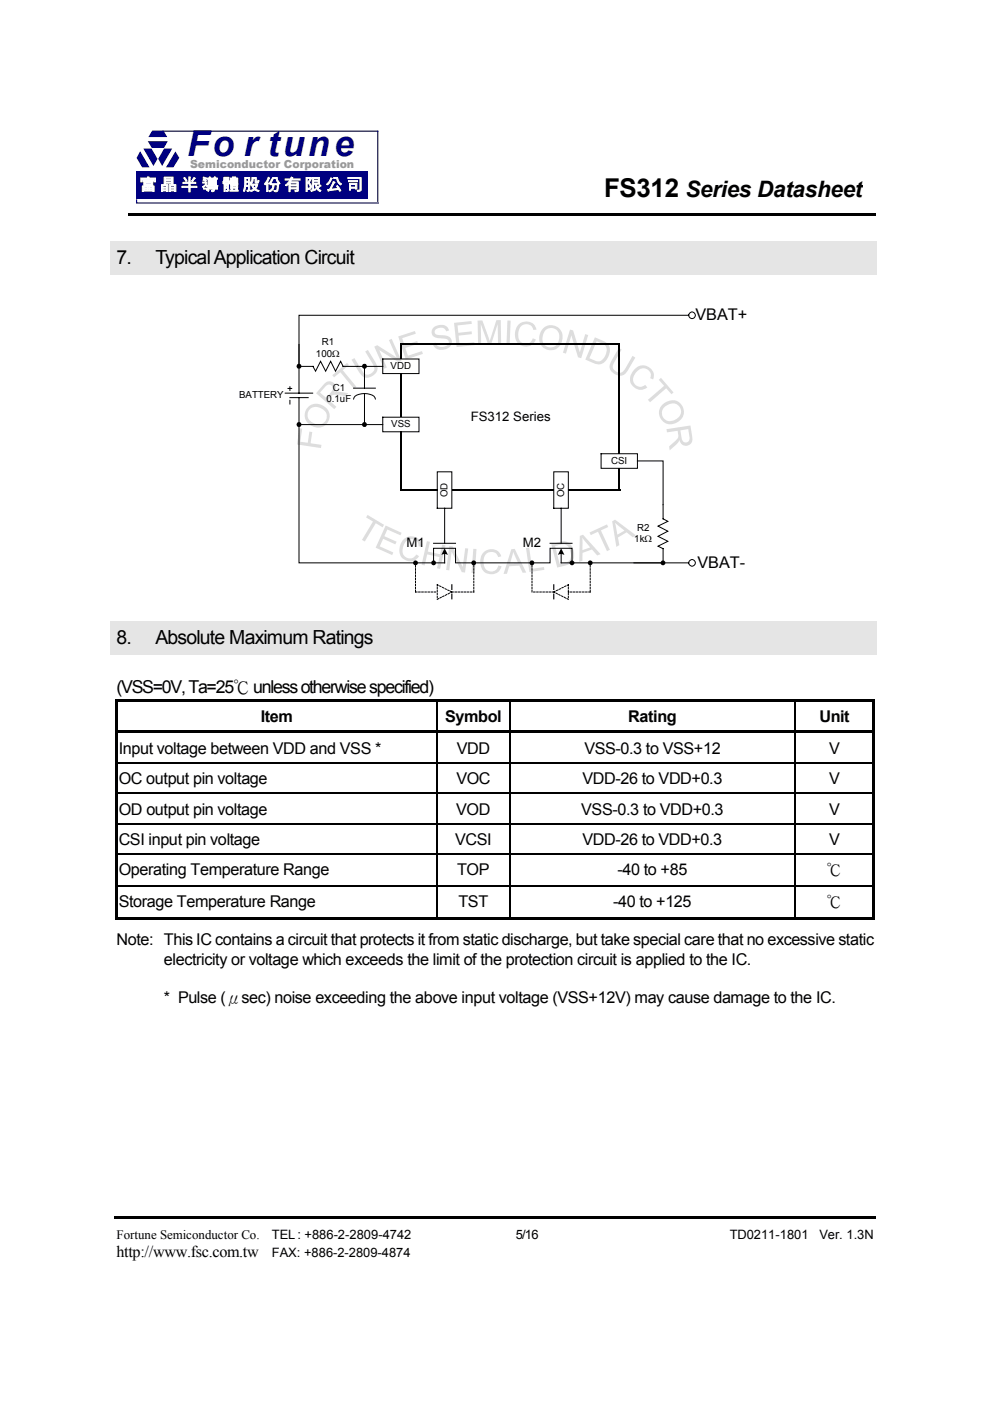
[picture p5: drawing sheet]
<svg xmlns="http://www.w3.org/2000/svg" width="210mm" height="297mm" viewBox="0 0 210 297" stroke-linecap="round" stroke-linejoin="round" font-family="sans-serif">
<g fill="#000080">
<path d="M29.7 32.1l2 3.4h-1.6l-1.1-2z" fill-rule="evenodd"/>
<path d="M30.4 31.5h1.7l1.3 2.2-.9 1.5z" fill-rule="evenodd"/>
<path d="M31.3 29.9h4.3l-.8 1.5h-2.6z" fill-rule="evenodd"/>
<path d="M32.3 27.7h2.4l.8 1.4h-4z" fill-rule="evenodd"/>
<path d="M34.8 31.5h1.7l-2.1 3.7-.9-1.5z" fill-rule="evenodd"/>
<path d="M37.2 32.1l.8 1.4-1.2 2h-1.6z" fill-rule="evenodd"/>
</g>
<path d="M28.8 36.3h49.1v5.8h-49.1z" fill="#000080"/>
<path d="M34.5 27.8h45.6M80.1 27.9v14.8M29 42.4v.6h51.2" fill="none" stroke="#000080" stroke-width=".25"/>
<path d="M27.3 45.2h158.5v.6h-158.5zM24.2 257.9h161.5v.5h-161.5z" fill="#000"/>
<path d="M95.7 35.5h89.6v9.2h-89.6z" fill="#fff"/>
<g fill="#ddd">
<path d="M107.6 67.9l.7 .1-.2 5.1h-.7z"/>
<path d="M100.4 116.4h.6l-.3 5.1h-.7z"/>
<path d="M63.5 90.8l.6 .1-.4 2.8 1.6 .2 .3-2.4 .6 .1-.4 2.4 2.4 .3-.1 .7-5.1-.8z" fill-rule="evenodd"/>
<path d="M65.4 86.2a2.65 2.65 0 0 1 3.8 .3 2.65 2.65 0 0 1-.4 3.8 2.79 2.79 0 0 1-3-.2 2.79 2.79 0 0 1-1.1-2.7zM65.7 86.7a1.81 1.81 0 0 0 .9 3 1.8 1.8 0 0 0 2.6-.9 1.8 1.8 0 0 0-1.5-2.4l-1.1-.1z" fill-rule="evenodd"/>
<path d="M68.7 81.4a1.39 1.39 0 0 1 2-.2 1.39 1.39 0 0 1 .1 2l1.1-.1 1.9 .3-.5 .6-1.3-.2a1.68 1.68 0 0 0-1.9 .3l-.5 .7 1.7 1.5-.4 .4-3.9-3.3zM68.9 82l-1 1.2 1.3 1.1 .9-1.1a.9 .9 0 0 0 .3-1.4 .9 .9 0 0 0-1.5 .2z" fill-rule="evenodd"/>
<path d="M70.5 79.5l3.1-2.6 .4 .5-1.3 1.1 2.8 3.5-.5 .4-2.8-3.5-1.4 1.1z" fill-rule="evenodd"/>
<path d="M74.5 76.3l.6-.4 1.6 2.6a1.37 1.37 0 0 0 2 .7 1.37 1.37 0 0 0 .3-2.1l-1.6-2.6 .6-.3 1.5 2.5a2.06 2.06 0 0 1-.1 2.7 2.06 2.06 0 0 1-2.7 .2z" fill-rule="evenodd"/>
<path d="M79.4 73.5l.6-.3 4.1 2.6-1.6-3.7 .5-.3 2.1 4.7-.6 .3-4.1-2.6 1.6 3.7-.6 .3z" fill-rule="evenodd"/>
<path d="M84.4 71.3l3.6-1.1 .2 .6-2.9 .9 .4 1.5 2.8-.9 .1 .6-2.7 .9 .6 1.6 3-1 .2 .6-3.7 1.2z" fill-rule="evenodd"/>
<path d="M91.9 69.5a2.01 2.01 0 0 1 3.3 .6l-.6 .2a1.33 1.33 0 0 0-1.2-.8 1.33 1.33 0 0 0-1.2 .8l.2 .6 .7 .1a2.48 2.48 0 0 1 2.6 1 1.73 1.73 0 0 1-1.8 2.2 1.83 1.83 0 0 1-2.2-1.4l.7-.2a1.52 1.52 0 0 0 1.4 1 1.52 1.52 0 0 0 1.4-1 .94 .94 0 0 0-1.3-.8 2.24 2.24 0 0 1-2.3-.9l-.1-.8z" fill-rule="evenodd"/>
<path d="M96.3 68.5l3.6-.4 .1 .6-3 .3 .2 1.6 2.8-.3 .1 .5-2.9 .4 .2 1.7 3.2-.3v.6l-3.8 .4z" fill-rule="evenodd"/>
<path d="M101.3 68l1-.1 1.5 4.4 1.4-4.4h1l.1 5.1h-.7l-.1-4.3-1.4 4.3h-.6l-1.6-4.3 .1 4.4h-.6z" fill-rule="evenodd"/>
<path d="M109.9 68.9a2.27 2.27 0 0 1 3.8 1l-.6 .1a1.62 1.62 0 0 0-1.9-1.2 1.62 1.62 0 0 0-1.3 1.8 1.63 1.63 0 0 0 .8 2.1 1.63 1.63 0 0 0 2.1-.7l.1-.3 .7 .3a2.32 2.32 0 0 1-2.9 1.3 2.32 2.32 0 0 1-1.5-2.8l.2-.7z" fill-rule="evenodd"/>
<path d="M115.1 69.6a2.52 2.52 0 0 1 3.4-.1 2.52 2.52 0 0 1 .5 3.3 2.51 2.51 0 0 1-3.5 1.1 2.51 2.51 0 0 1-.8-3.6zM115.7 70a2.29 2.29 0 0 0 .3 3.5 2.01 2.01 0 0 0 2.6-2.4 1.74 1.74 0 0 0-1.1-1.5 1.74 1.74 0 0 0-1.8 .4z" fill-rule="evenodd"/>
<path d="M120.9 69.9l.6 .2 1.4 4.6 1.2-3.9 .6 .2-1.5 4.9-.6-.1-1.5-4.7-1.1 3.9-.6-.2z" fill-rule="evenodd"/>
<path d="M126.1 71.5l1.6 .7a2.36 2.36 0 0 1 1.1 3.8 2.09 2.09 0 0 1-3 1l-1.7-.8zM126.5 72.3l-1.5 3.6 1 .5a1.59 1.59 0 0 0 2.4-1.2 1.59 1.59 0 0 0-.9-2.4z" fill-rule="evenodd"/>
<path d="M131.2 73.8l.6 .3-1.5 2.6a1.37 1.37 0 0 0 .3 2.1 1.37 1.37 0 0 0 2-.8l1.5-2.5 .6 .3-1.5 2.6a2.05 2.05 0 0 1-2.4 1.1 2.05 2.05 0 0 1-1.5-2.2z" fill-rule="evenodd"/>
<path d="M134.6 78.3a2.28 2.28 0 0 1 2.8-.5 2.28 2.28 0 0 1 1.1 2.7l-.6-.3a1.58 1.58 0 0 0-.8-2 1.58 1.58 0 0 0-2 .5 1.82 1.82 0 0 0 .2 3.2l.7 .1 .8-.4 .4 .5a2.32 2.32 0 0 1-3.1-.3 2.32 2.32 0 0 1 .2-3.3z" fill-rule="evenodd"/>
<path d="M139.7 80.5l.4-.4 2.7 3.1-.4 .4-1.2-1.3-3.4 3-.4-.5 3.4-3z" fill-rule="evenodd"/>
<path d="M140.4 85.9a2.58 2.58 0 0 1 2.6-1 2.58 2.58 0 0 1 2 1.9 2.64 2.64 0 0 1-2.4 3.1 2.64 2.64 0 0 1-2.9-2.6l.1-.6zM140.8 86.4a1.79 1.79 0 0 0 .1 2.5 1.79 1.79 0 0 0 2.6-.1 1.77 1.77 0 0 0 .6-2.5 1.77 1.77 0 0 0-2.6-.4z" fill-rule="evenodd"/>
<path d="M141.3 91l5.1-.8 .3 2.3a1.43 1.43 0 0 1-.8 2 1.43 1.43 0 0 1-1.9-1.2l-.5 .9-1.5 1.3-.1-.9 .9-.8a1.63 1.63 0 0 0 1-1.7l-.1-.8-2.3 .4zM144.3 91.2l.2 1.5a.89 .89 0 0 0 .9 1.1 .89 .89 0 0 0 .8-1.2l-.3-1.6z" fill-rule="evenodd"/>
<path d="M77.9 109.2l3.5 2.1-.3 .5-1.4-.9-2.4 3.9-.5-.3 2.3-3.9-1.5-.9z" fill-rule="evenodd"/>
<path d="M81.8 111.4l3.4 1.6-.3 .5-2.8-1.2-.6 1.4 2.6 1.2-.3 .5-2.6-1.2-.7 1.6 2.9 1.3-.3 .6-3.4-1.6z" fill-rule="evenodd"/>
<path d="M85.6 114.3a2.28 2.28 0 0 1 2.4-.4 2.28 2.28 0 0 1 1.5 2l-.8-.1a1.58 1.58 0 0 0-1.4-1.5 1.58 1.58 0 0 0-1.7 1.3 1.81 1.81 0 0 0 1.4 2.8l.7-.2 .6-.6 .6 .3a2.32 2.32 0 0 1-3.2 .8 2.32 2.32 0 0 1-.8-3.1z" fill-rule="evenodd"/>
<path d="M90.5 114.7l.7 .2-.5 2 2.6 .6 .5-2 .6 .1-1.1 5-.7-.1 .6-2.4-2.6-.6-.6 2.4-.6-.2z" fill-rule="evenodd"/>
<path d="M95.3 115.8h.7l2.1 4.4 .5-4 .7 .1-.7 5.1-.7-.1-2.1-4.4-.6 4-.6-.1z" fill-rule="evenodd"/>
<path d="M102.5 117.1a2.24 2.24 0 0 1 3.8 .9l-.7 .1a1.63 1.63 0 0 0-2-1 1.63 1.63 0 0 0-1.1 1.9 1.68 1.68 0 0 0 .8 1.9 1.68 1.68 0 0 0 2-.2l.4-.8 .6 .2a2.33 2.33 0 0 1-2.7 1.6 2.33 2.33 0 0 1-1.8-2.7l.2-1.1z" fill-rule="evenodd"/>
<path d="M108.4 116.4h.7l2.5 5h-.8l-.7-1.5-2.1 .2-.5 1.5-.7 .1zM108.8 117l-.7 2.5 1.8-.1z" fill-rule="evenodd"/>
<path d="M111.5 116.2l.7-.1 .6 4.5 2.5-.4 .1 .6-3.2 .5z" fill-rule="evenodd"/>
<path d="M116.9 115.4l1.7-.5a2.34 2.34 0 0 1 3.1 2.4 2.11 2.11 0 0 1-1.7 2.6l-1.8 .4zM117.7 115.8l1 3.8 1-.3a1.56 1.56 0 0 0 1.2-2.4 1.58 1.58 0 0 0-2.2-1.4z" fill-rule="evenodd"/>
<path d="M122.9 113.6l.7-.2 3.7 4.1-.7 .3-1.1-1.3-2 .7v1.7l-.7 .2zM123.4 114l.1 2.6 1.6-.5z" fill-rule="evenodd"/>
<path d="M125 112.9l3.7-1.7 .2 .5-1.5 .8 1.9 4.1-.6 .3-1.9-4.2-1.5 .8z" fill-rule="evenodd"/>
<path d="M129.8 110.5l.6-.3 4.4 3.3-.6 .4-1.3-1-1.9 1.1 .3 1.6-.6 .4zM130.4 110.8l.5 2.6 1.5-.9z" fill-rule="evenodd"/>
</g>
<path d="M23.2 51.1h162.6v7.3h-162.6z" fill="#e5e5e5"/>
<g fill="#fff">
<path d="M22.9 49h162.9v2.1h-162.9z"/>
<path d="M22.9 58.4h.3v.2h-.3z"/>
<path d="M22.9 58.4h162.9v.2h-162.9z"/>
<path d="M22.9 51.1h.3v7.3h-.3z"/>
</g>
<g fill="none" stroke="#000" stroke-width=".21">
<path d="M63.4 73v10.4M77.3 77.7v4.6M81.2 76.1h7.6v3.1h-7.6zM146 66.8h-82.6v10.9h3l.5 1 1.1-2.1 1 2.1 1.1-2.1 1 2.1 1.1-2.1 .5 1.1h8.5M60.5 83.4h5.8M61.1 82.4h.7M61.5 84.3h3.8M61.5 82v.8M61.5 84.9v.8M63.4 90v29.3h24.7M63.4 84.3v5.7M63.4 90h17.8"/>
<path d="M75 84.6a2.01 2.01 0 0 1 2.3-1.2l.6 .1a1.75 1.75 0 0 1 1.7 1.1M75 82.3h4.6M77.3 83.4v6.6M81.2 88.5h7.6v3h-7.6zM127.4 96.2h7.7v3.1h-7.7zM135.1 97.7h5.5v12.3l1 .5-2.1 1 2.1 1.1-2.1 1.1 2.1 1.1-2.1 1 1.1 .5v3M88.1 119.3h3.8v-3.1h4.7v3.1h3.9M88.1 119.3v.3M88.1 119.9v.3M91.9 115.2h4.7M92.7 100h3.1v7.8h-3.1zM94.3 117.3v2h-2.4"/>
<path d="M94.3 107.8v7.4M100.5 119.3h12.3M100.5 119.3v.3M100.5 119.9v.3M112.8 119.3h3.8v-3.1h4.7v3.1h3.8M112.8 119.3v.3M112.8 119.9v.3M116.6 115.2h4.7M117.4 100h3.1v7.8h-3.1zM119 107.8v7.4M119 117.3v2h2.3M125.1 119.3h20.9"/>
<path d="M125.1 119.3v.3M125.1 119.9v.3M88.1 120.6v.3M88.1 121.2v.4M88.1 121.9v.3M88.1 122.6v.3M88.1 123.2v.3M88.1 123.9v.3M88.1 124.5v.4M88.1 125.2v.3h.3M88.8 125.5h.3M89.4 125.5h.3"/>
<path d="M90.1 125.5h.3M90.7 125.5h.4M91.4 125.5h.3M92.1 125.5h.3M92.7 124.4v.4M92.7 125.1v.3M92.7 125.8v.3M92.7 126.4v.3M92.9 124.1l-.2-.1v.1M93 126.9l-.3 .2M93.2 124.2l.3 .2M93.6 126.6l-.3 .2"/>
<path d="M93.8 124.5l.3 .2M94.1 126.3l-.2 .2M94.4 124.8l.2 .1M94.7 126l-.3 .2M94.9 125.1l.3 .1M95.3 125.8l-.3 .1M95.5 125.3l.3 .2M95.8 125.5h.3M95.8 125.5l-.2 .1M96.5 125.5h.3M97.1 125.5h.4M97.8 125.5h.3"/>
<path d="M98.4 125.5h.4M99.1 125.5h.3M99.8 125.5h.3M100.5 120.6v.3M100.5 121.2v.4M100.5 121.9v.3M100.5 122.6v.3M100.5 123.2v.3M100.5 123.9v.3M100.5 124.5v.4M100.5 125.2l-.1 .3M112.8 120.6v.3"/>
<path d="M112.8 121.2v.4M112.8 121.9v.3M112.8 122.6v.3M112.8 123.2v.3M112.8 123.9v.3M112.8 124.5v.4M112.8 125.2v.3M113.1 125.5h.4M113.8 125.5h.3M114.4 125.5h.4M115.1 125.5h.3M115.8 125.5h.3"/>
<path d="M116.4 125.5h.4M117.1 125.5h.3M117.4 125.5l.2 .1M117.7 125.3l-.3 .2M117.9 125.8l.3 .1M118.3 125.1l-.3 .1M118.5 126l.3 .2M118.9 124.8l-.3 .1M119.1 126.3l.2 .2M119.4 124.5l-.3 .2M119.6 126.6l.3 .2M120 124.2l-.3 .2"/>
<path d="M120.2 126.9l.3 .2M120.3 124.1l.2-.1v.1M120.5 125.5h.1M120.5 124.4v.4M120.5 125.1v.3M120.5 125.8v.3M120.5 126.4v.3M120.9 125.5h.3M121.5 125.5h.4M122.2 125.5h.3M122.8 125.5h.4M123.5 125.5h.3"/>
<path d="M124.2 125.5h.3M125.1 120.6v.3M125.1 121.2v.4M125.1 121.9v.3M125.1 122.6v.3M125.1 123.2v.3M125.1 123.9v.3M125.1 124.5v.4M125.1 125.2v.3h-.3"/>
<circle cx="146.7" cy="66.9" r=".71"/>
<circle cx="146.7" cy="119.3" r=".71"/>
</g>
<g fill="#000">
<path d="M94.3 116.2l.7 1.4-.5-.1-.9 .1z" fill-rule="evenodd"/>
<path d="M119 116.2l.7 1.4-.5-.1-.9 .1z" fill-rule="evenodd"/>
<circle cx="63.4" cy="77.7" r=".52"/>
<circle cx="77.3" cy="77.6" r=".54"/>
<circle cx="63.4" cy="90" r=".54"/>
<circle cx="77.3" cy="90" r=".52"/>
<circle cx="88.1" cy="119.3" r=".52"/>
<circle cx="91.9" cy="119.3" r=".52"/>
<circle cx="100.4" cy="119.3" r=".52"/>
<circle cx="112.8" cy="119.3" r=".52"/>
<circle cx="121.3" cy="119.3" r=".52"/>
<circle cx="125.1" cy="119.3" r=".52"/>
<circle cx="140.6" cy="119.3" r=".52"/>
</g>
<path d="M84.8 73h46.3M131.3 72.8v23.4M131.3 99.3v4.4" fill="none" stroke="#000" stroke-width=".42"/>
<path d="M85 73.2v2.9M85 79.2v9.3M85 91.5v12.6M85.2 103.9h7.5M95.8 103.9h21.6M120.5 103.9h11" fill="none" stroke="#000" stroke-width=".4"/>
<path d="M95.8 124v1M95.8 126v1M117.4 124v1M117.4 126v1" fill="none" stroke="#000" stroke-width=".25"/>
<path d="M23.2 131.7h162.6v7.3h-162.6z" fill="#e5e5e5"/>
<g fill="#fff">
<path d="M22.9 129.6h162.9v2.1h-162.9z"/>
<path d="M22.9 139h.3v.2h-.3z"/>
<path d="M22.9 139h162.9v.2h-162.9z"/>
<path d="M22.9 131.7h.3v7.3h-.3z"/>
</g>
<g fill="#000">
<path d="M24.4 148.3h.6v.5h-.6zM24.4 148.3h161.1v.5h-161.1zM24.4 148.8h.6v6.1h-.6zM24.4 154.9h161.1v.5h-161.1zM24.4 155.4h.6v6.2h-.6zM185 148.3h.5v.5h-.5zM185 148.8h.5v6.1h-.5zM185 155.4h.5v6.2h-.5zM24.4 161.6h.6v.3h-.6zM24.4 161.9h.6v6.1h-.6zM24.4 168h.6v.3h-.6zM24.4 168.3h.6v6.2h-.6z"/>
<path d="M24.4 174.5h.6v.3h-.6zM24.4 174.8h.6v6.1h-.6zM92.5 161.6h.3v.3h-.3zM92.5 168h.3v.3h-.3zM92.5 174.5h.3v.3h-.3zM107.9 161.6h.3v.3h-.3zM107.9 168h.3v.3h-.3zM107.9 174.5h.3v.3h-.3zM168.4 161.6h.3v.3h-.3zM168.4 168h.3v.3h-.3zM168.4 174.5h.3v.3h-.3zM185 161.6h.5v.3h-.5z"/>
<path d="M185 161.9h.5v6.1h-.5zM185 168h.5v.3h-.5zM185 168.3h.5v6.2h-.5zM185 174.5h.5v.3h-.5zM185 174.8h.5v6.1h-.5zM24.4 180.9h.6v.3h-.6zM24.4 181.2h.6v6.5h-.6zM24.4 187.7h.6v.3h-.6zM24.4 188h.6v7h-.6zM24.4 194.5h68.1v.5h-68.1zM92.5 180.9h.3v.3h-.3zM92.5 187.7h.3v.3h-.3z"/>
<path d="M92.5 194.5h15.4v.5h-15.4zM107.9 180.9h.3v.3h-.3zM107.9 187.7h.3v.3h-.3zM107.9 194.5h60.5v.5h-60.5zM168.4 180.9h.3v.3h-.3zM168.4 187.7h.3v.3h-.3zM168.4 194.5h16.6v.5h-16.6zM185 180.9h.5v.3h-.5zM185 181.2h.5v6.5h-.5zM185 187.7h.5v.3h-.5zM185 188h.5v7h-.5zM185 194.5h.5v.5h-.5z"/>
</g>
<g fill="none" stroke="#000" stroke-width=".25">
<path d="M92.6 148.8v6.1M92.6 155.4v6.2M168.6 148.8v6.1M168.6 155.4v6.2M25 161.8h67.5M25 168.2h67.5M92.6 161.9v6.1M92.6 168.3v6.2M92.6 174.8v6.1M92.8 161.8h15.1M92.8 168.2h15.1M108.2 161.8h60.2"/>
<path d="M108.2 168.2h60.2M168.6 161.9v6.1M168.6 168.3v6.2M168.6 174.8v6.1M168.7 161.8h16.3M168.7 168.2h16.3M25 181h67.5M25 187.8h67.5M92.6 181.2v6.5M92.6 188v6.5M92.8 181h15.1M92.8 187.8h15.1"/>
<path d="M108.2 181h60.2M108.2 187.8h60.2M168.6 181.2v6.5M168.6 188v6.5M168.7 181h16.3M168.7 187.8h16.3"/>
</g>
<path d="M108.1 148.8v6.1M108.1 155.4v6.2M25 174.6h67.5M92.8 174.6h15.1M108.1 161.9v6.1M108.1 168.3v6.2M108.1 174.8v6.1M108.2 174.6h60.2M168.7 174.6h16.3M108.1 181.2v6.5M108.1 188v6.5" fill="none" stroke="#000" stroke-width=".23"/>
<text font-size="7.5" fill="#000080" x="39.7" y="33.1">Fo r tune</text>
<text font-size="5.5" x="128.1" y="41.9">FS312</text>
<text font-size="4.8" x="145.4" y="41.9">Series Datasheet</text>
<g font-size="4.1">
<text x="24.7" y="55.9">7.</text>
<text x="32.9" y="55.9">Typical Application Circuit</text>
<text x="24.7" y="136.5">8.</text>
<text x="32.9" y="136.5">Absolute Maximum Ratings</text>
</g>
<text font-size="3.8" x="24.7" y="146.9">(VSS=0V, Ta=25℃unless otherwise specified)</text>
<text font-size="3.4" fill="#fff" x="29.7" y="40.1">富 晶 半 導 體 股 份 有 限 公 司</text>
<g font-size="3.4">
<text x="147.4" y="67.9">VBAT+</text>
<text x="147.9" y="120.4">VBAT-</text>
<text x="55.3" y="153.2">Item</text>
<text x="94.4" y="153.2">Symbol</text>
<text x="133.2" y="153.2">Rating</text>
<text x="173.7" y="153.2">Unit</text>
<text x="25.2" y="159.9">Input voltage between VDD and VSS *</text>
<text x="96.9" y="159.9">VDD</text>
<text x="123.9" y="159.9">VSS-0.3 to VSS+12</text>
<text x="175.8" y="159.9">V</text>
<text x="25.2" y="166.3">OC output pin voltage</text>
<text x="96.8" y="166.3">VOC</text>
<text x="123.5" y="166.3">VDD-26 to VDD+0.3</text>
<text x="175.8" y="166.3">V</text>
<text x="25.2" y="172.7">OD output pin voltage</text>
<text x="96.7" y="172.7">VOD</text>
<text x="123.2" y="172.7">VSS-0.3 to VDD+0.3</text>
<text x="175.8" y="172.7">V</text>
<text x="25.2" y="179.2">CSI input pin voltage</text>
<text x="96.5" y="179.2">VCSI</text>
<text x="123.5" y="179.2">VDD-26 to VDD+0.3</text>
<text x="175.8" y="179.2">V</text>
<text x="25.2" y="185.6">Operating Temperature Range</text>
<text x="96.9" y="185.6">TOP</text>
<text x="130.9" y="185.6">-40 to +85</text>
<text x="175.2" y="185.5">℃</text>
<text x="25.2" y="192.4">Storage Temperature Range</text>
<text x="97.2" y="192.4">TST</text>
<text x="130" y="192.4">-40 to +125</text>
<text x="175.2" y="192.2">℃</text>
<text x="24.7" y="200.4">Note: This IC contains a circuit that protects it from static discharge, but take special care that no excessive static</text>
<text x="34.8" y="204.5">electricity or voltage which exceeds the limit of the protection circuit is applied to the IC.</text>
<text x="34.8" y="212.6">* Pulse (μsec) noise exceeding the above input voltage (VSS+12V) may cause damage to the IC.</text>
<text x="24.7" y="266.5">http://www.fsc.com.tw</text>
</g>
<g font-size="2.8">
<text x="99.8" y="89.3">FS312 Series</text>
<text x="86.2" y="116">M1</text>
<text x="110.9" y="116">M2</text>
</g>
<g font-size="2.7">
<text x="24.7" y="262.7">Fortune Semiconductor Co.</text>
<text x="57.6" y="262.7">TEL: +886-2-2809-4742</text>
<text x="109.4" y="262.7">5/16</text>
<text x="154.7" y="262.7">TD0211-1801</text>
<text x="173.7" y="262.7">Ver. 1.3N</text>
<text x="57.6" y="266.5">FAX: +886-2-2809-4874</text>
</g>
<text font-size="2.3" fill="#9a9a9a" x="40.3" y="35.6">Semiconductor Corporation</text>
<g font-size="2.1">
<text x="67" y="75.6">100Ω</text>
<text x="68.2" y="73.2">R1</text>
<text x="70.6" y="82.8">C1</text>
<text x="82.8" y="78.3">VDD</text>
<text x="50.7" y="84.5">BATTERY</text>
<text x="69.2" y="85.3">0.1uF</text>
<text x="83" y="90.6">VSS</text>
<text x="129.6" y="98.4">CSI</text>
<text x="94.9" y="105.5" transform="rotate(-90 94.9 105.5)">OD</text>
<text x="119.6" y="105.5" transform="rotate(-90 119.6 105.5)">OC</text>
<text x="135.1" y="112.5">R2</text>
<text x="134.5" y="115">1kΩ</text>
</g>
</svg>
